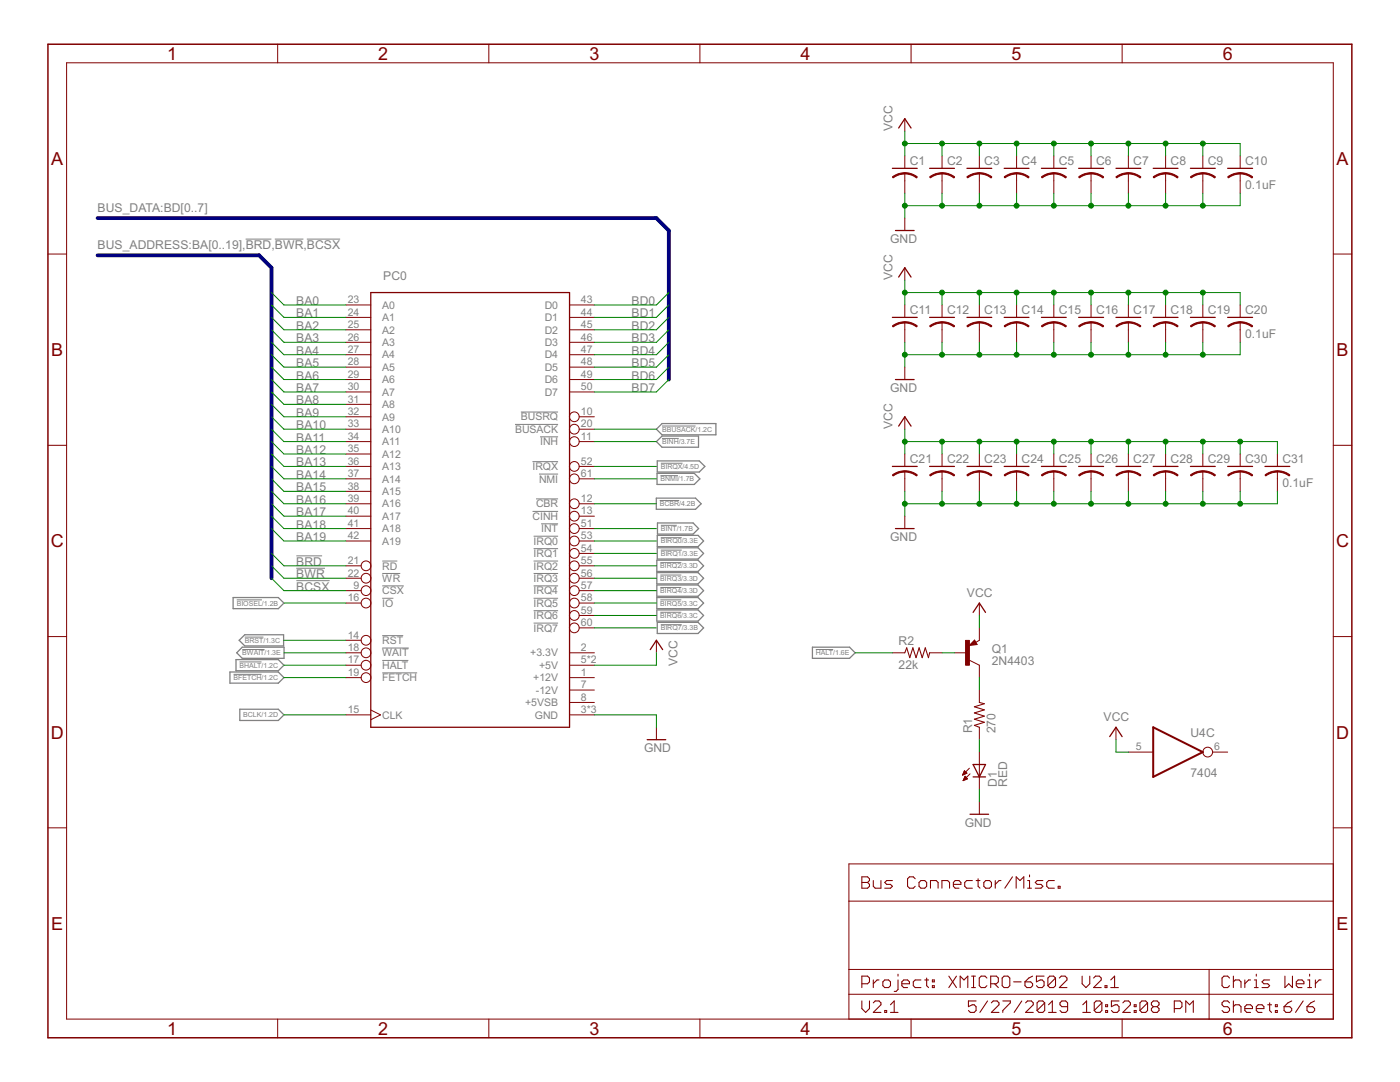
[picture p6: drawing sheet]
<svg xmlns="http://www.w3.org/2000/svg" width="279mm" height="216mm" viewBox="0 0 279 216" stroke-linecap="round" stroke-linejoin="round" font-family="sans-serif">
<g fill="none" stroke="#808080" stroke-width=".2">
<path d="M49 47.7h5.2M54.8 47.7h5.8M61.2 47.7h6.7M102.8 84.7h8.6M103.9 82.2h7.5M106.3 92.1h5.1M107 99.5h4.4M107.6 94.6h3.8M107.8 87.2h3.6M131.7 99.9h3.9M131.8 94.9h3.5M131.9 92.4h4.3"/>
<path d="M132.1 85h6.7M132.1 87.5h3.4M47.2 119.7h5.1M59.1 115.9h6.7M59.1 110.9h5.2M59.1 113.4h5.8M76.3 119.4h2.2M76.3 114.4h3.6M76.3 116.9h4.3M76.3 112h3M106.3 102h5.1M106.5 119.4h4.9"/>
<path d="M106.5 114.4h4.9M106.5 116.9h4.9M106.5 112h4.9M106.5 109.5h4.9M106.5 107h4.9M108 104.5h3.4M131.8 112.3h4.2M131.8 114.7h4.2M131.8 117.2h4.2M131.8 119.7h4.2M131.9 107.3h4.2M131.9 109.8h4.2"/>
<path d="M131.9 104.8h3.2M46.6 134.6h5.6M47.8 132.1h4.4M48.3 129.6h4.5M48.9 127.1h3.7M76.3 134.3h6.9M76.3 131.8h5.2M76.3 129.3h5.3M76.3 126.8h4.2M106.5 124.3h4.9M106.5 121.9h4.9M131.8 122.2h4.2"/>
<path d="M131.9 124.7h4.2M162.8 129.6h3.5"/>
</g>
<g fill="none" stroke="#808080" stroke-width=".25">
<path d="M131 99.4h7.8l1.1 1.1-1.1 1.1h-7.8zM131 85.6l1.1-1.1h10.8v2.3h-10.8zM131 88.1l1.1-1.1h7.3v2.2h-7.3zM131.1 94.4h7.5l1.1 1.1-1.1 1.2h-7.5zM131.2 92h8.4l1.1 1.1-1.1 1.1h-8.4zM46.5 119.2h9l1.2 1.1-1.2 1.2h-9zM131.1 111.8h8.2l1.1 1.1-1.1 1.1h-8.2zM131.1 114.3h8.2l1.1 1.1-1.1 1.1h-8.2zM131.1 116.7h8.2l1.1 1.2-1.1 1.1h-8.2zM131.1 119.2h8.2l1.1 1.1-1.1 1.2h-8.2zM131.2 106.8h8.1l1.1 1.1-1.1 1.2h-8.1zM131.2 109.3h8.1l1.1 1.1-1.1 1.1h-8.1z"/>
<path d="M131.2 104.4h7.1l1.1 1.1-1.1 1.1h-7.1zM45.9 134.1h9.6l1.2 1.1-1.2 1.1h-9.6zM47.1 131.6h8.4l1.2 1.1-1.2 1.1h-8.4zM47.7 127.8l1.2-1.1h7.7v2.2h-7.7zM48.3 129.1h8.4v2.3h-8.4l-1.1-1.1zM131.1 121.7h8.2l1.1 1.1-1.1 1.1h-8.2zM131.2 124.2h8.1l1.1 1.1-1.1 1.1h-8.1zM162.1 129.1h7.4l1.2 1.2-1.2 1.1h-7.4zM47.9 141.5h7.6l1.2 1.1-1.2 1.2h-7.6z"/>
</g>
<path d="M9.6 8.8h260.2v198.3h-260.2z" fill="none" stroke="#800000" stroke-width=".3"/>
<g fill="none" stroke="#800000" stroke-width=".2">
<path d="M13.3 12.5h252.8v190.8h-252.8zM55.4 8.8v3.7M97.6 8.8v3.7M139.7 8.8v3.7M181.8 8.8v3.7M223.9 8.8v3.7M180.6 23.7v2.5M180.6 31.1v2.5M180.6 34.6v4M188 31.1v2.5M188 34.6v4M195.5 31.1v2.5"/>
<path d="M195.5 34.6v4M202.9 31.1v2.5M202.9 34.6v4M210.3 31.1v2.5M210.3 34.6v4M217.7 31.1v2.5M217.7 34.6v4M225.2 31.1v2.5M225.2 34.6v4M232.6 31.1v2.5M232.6 34.6v4M240.1 31.1v2.5"/>
<path d="M240.1 34.6v4M247.5 31.1v2.5M247.5 34.6v4M9.6 50.7h3.7M180.6 43.5v2.5M180.6 53.4v2.5M266.1 50.7h3.7M69 60.9h5M69 63.3h5M69 65.8h5M69 68.3h5M69 70.8h5"/>
<path d="M69 73.3h5M69 75.7h5M69 78.2h5M113.7 60.9h4.9M113.7 63.3h4.9M113.7 65.8h4.9M113.7 68.3h4.9M113.7 70.8h4.9M113.7 73.3h4.9M113.7 75.7h4.9M113.7 78.2h4.9M180.6 60.9v2.4"/>
<path d="M180.6 64.3v4M180.6 73.3v2.4M188 60.9v2.4M188 64.3v4M195.5 60.9v2.4M195.5 64.3v4M202.9 60.9v2.4M202.9 64.3v4M210.3 60.9v2.4M210.3 64.3v4M217.7 60.9v2.4M217.7 64.3v4"/>
<path d="M225.2 60.9v2.4M225.2 64.3v4M232.6 60.9v2.4M232.6 64.3v4M240.1 60.9v2.4M240.1 64.3v4M247.5 60.9v2.4M247.5 64.3v4M9.6 88.9h3.7M69 80.7h5M69 83.2h5M69 85.6h5"/>
<path d="M69 88.1h5M69 90.6h5M69 93.1h5M69 95.5h5M69 98h5M115.6 83.2h3M115.6 85.6h3M115.6 88.1h3M115.6 93.1h3M115.6 95.5h3M180.6 83.2v2.4M180.6 90.6v2.5"/>
<path d="M180.6 94.1v3.9M188 90.6v2.5M188 94.1v3.9M195.5 90.6v2.5M195.5 94.1v3.9M202.9 90.6v2.5M202.9 94.1v3.9M210.3 90.6v2.5M210.3 94.1v3.9M217.7 90.6v2.5M217.7 94.1v3.9M225.2 90.6v2.5"/>
<path d="M225.2 94.1v3.9M232.6 90.6v2.5M232.6 94.1v3.9M240.1 90.6v2.5M240.1 94.1v3.9M247.5 90.6v2.5M247.5 94.1v3.9M254.9 90.6v2.5M254.9 94.1v3.9M266.1 88.9h3.7M69 105.5h5M69 115.4h3.1"/>
<path d="M69 117.9h3.1M69 112.9h3.1M69 107.9h5M69 103h5M69 100.5h5M115.6 105.5h3M115.6 115.4h3M115.6 117.9h3M115.6 112.9h3M115.6 110.4h3M115.6 107.9h3M115.6 103h3"/>
<path d="M115.6 100.5h3M180.6 103v2.5M9.6 127h3.7M69 135.2h3.1M69 132.7h3.1M69 120.3h3.1M69 130.3h3.1M69 127.8h3.1M113.7 135.2h4.9M113.7 137.7h4.9M113.7 132.7h4.9M113.7 130.3h4.9"/>
<path d="M115.6 120.3h3M115.6 125.3h3M115.6 122.8h3M131 127.8v2.5M178.1 130.3h2.5M185.5 130.3h2.5M190.5 130.3h2.5M193.5 131.7l2 1v2.5M194.5 127.7l.5 .9-1.5 .2zM195.5 120.3v2.5M195.5 125.3v2.5l-.8 .4M195.5 137.7v2.5"/>
<path d="M266.1 127h3.7M69 142.6h5M74 141.7l1.9 .9-1.9 1M113.7 142.6h4.9M113.7 140.2h4.9M131 145.1v2.5M192.1 154.6h.2M192.2 154.5h.4M192.2 154.3h.7M192.2 155.7h.1M192.3 154.2h.6M192.3 155.6h.3"/>
<path d="M192.3 154.1h.5M192.3 155.5h.6M192.4 154h.3M192.4 155.4h.7M192.4 153.9h.2M192.4 155.3h.6M192.5 153.8l.5 .5-.9 .4zM192.5 155.2h.3M192.5 155h.2M192.6 154.9l-.4 .9M192.6 154.9l.5 .5-.9 .4M192.6 154.9h.1"/>
<path d="M193.5 153.3l-1.4 1.4M193.6 154.4l-1.4 1.4M195.5 145.1v2.5M195.5 150.1v7.4M195.5 160v2.5M222.7 145.1v2.5M225.2 150.1h4.9M242 150.1h3M9.6 165.2h3.7M169.4 179.8h96.7M266.1 165.2h3.7M266.1 172.4h-96.7v30.9"/>
<path d="M169.4 193.4h96.7M169.4 198.4h96.7M241.3 193.4v9.9M55.4 203.3v3.8M97.6 203.3v3.8M139.7 203.3v3.8M181.8 203.3v3.8M223.9 203.3v3.8"/>
<circle cx="114.6" cy="88.1" r=".97"/>
<circle cx="114.6" cy="93.1" r=".97"/>
<circle cx="114.6" cy="95.5" r=".97"/>
<circle cx="114.6" cy="83.2" r=".97"/>
<circle cx="114.6" cy="85.6" r=".97"/>
<circle cx="73" cy="115.4" r=".97"/>
<circle cx="73" cy="112.9" r=".97"/>
<circle cx="73" cy="117.9" r=".97"/>
<circle cx="114.6" cy="110.4" r=".97"/>
<circle cx="114.6" cy="105.5" r=".97"/>
<circle cx="114.6" cy="112.9" r=".97"/>
<circle cx="114.6" cy="117.9" r=".97"/>
<circle cx="114.6" cy="103" r=".97"/>
<circle cx="114.6" cy="108" r=".97"/>
<circle cx="114.6" cy="115.4" r=".97"/>
<circle cx="114.6" cy="100.5" r=".97"/>
<circle cx="73" cy="120.3" r=".97"/>
<circle cx="73" cy="127.8" r=".97"/>
<circle cx="73" cy="130.3" r=".97"/>
<circle cx="73" cy="135.2" r=".97"/>
<circle cx="73" cy="132.7" r=".97"/>
<circle cx="114.6" cy="122.8" r=".97"/>
<circle cx="114.6" cy="125.3" r=".97"/>
<circle cx="114.6" cy="120.3" r=".97"/>
<circle cx="241" cy="150.1" r=".97"/>
</g>
<g fill="none" stroke="#800000" stroke-width=".21">
<path d="M180.6 130.3l.4-1 .6 1.9 .6-1.9 .6 1.9 .6-1.9 .6 1.9 .7-1.9 .6 1.9 .2-.9M195.5 140.2l.9 .2-1.9 .6 1.9 .6-1.9 .7 1.9 .6-1.9 .6 1.9 .6-1.9 .6 1 .4M172 175h1.1l.4 .3v.4l-.4 .4 .4 .4v.3l-.4 .4h-1.1zM172 176.1h1.1M174.3 175.7v1.1l.4 .4h1.1v-1.5M178.1 175.7h-1.1l-.4 .4 .4 .4h.7l.4 .3-.4 .4h-1.1M182.6 175.3l-.3-.3h-.8l-.4 .3v1.5l.4 .4h.8l.3-.4M183.4 176.1l.4-.4h.8l.3 .4v.7l-.3 .4h-.8l-.4-.4zM185.7 177.2v-1.5h1.1l.4 .4v1.1M188 177.2v-1.5h1.1l.4 .4v1.1M190.3 176.5h1.5v-.4l-.4-.4h-.8l-.3 .4v.7l.3 .4h.8M194.1 175.7h-1.2l-.4 .4v.7l.4 .4h1.2"/>
<path d="M194.8 175.7h.8M195.2 175.3v1.5l.4 .4M196.3 176.1l.4-.4h.8l.4 .4v.7l-.4 .4h-.8l-.4-.4zM198.6 175.7v1.5M199.8 175.7h-.4l-.8 .8M202.1 175l-1.6 2.2M202.8 177.2v-2.2l.8 .7 .7-.7v2.2M205.1 177.2h.7M205.1 175.7h.4v1.5M205.5 174.6v.4M208.1 175.7h-1.1l-.4 .4 .4 .4h.8l.3 .3-.3 .4h-1.2M210.4 175.7h-1.1l-.4 .4v.7l.4 .4h1.1"/>
<path d="M211.2 176.8h.4v.4h-.4zM172 196.3h1.1l.4-.4v-.7l-.4-.4h-1.1v2.3M172 199.7v1.6l.8 .7 .7-.7v-1.6M174.3 195.5v1.6M175.4 195.5h-.4l-.7 .8M176.6 195.5h.7l.4 .4v.8l-.4 .4h-.7l-.4-.4v-.8zM179.2 195.5v1.9l-.4 .4h-.3M179.2 194.4v.4M180 196.3h1.5v-.4l-.4-.4h-.7l-.4 .4v.8l.4 .4h.7M183.8 195.5h-1.2l-.3 .4v.8l.3 .4h1.2M184.6 195.5h.7M184.9 195.2v1.5l.4 .4"/>
<path d="M186.1 195.5h.4v.4h-.4zM186.1 196.7h.4v.4h-.4zM189.4 194.8l1.5 2.3M190.9 194.8l-1.5 2.3M191.6 197.1v-2.3l.8 .7 .7-.7v2.3M193.9 194.8h.8M193.9 197.1h.8M194.3 194.8v2.3M194.8 199.7h-1.5v1.2l.7-.4h.4l.4 .4v.7l-.4 .4h-.7l-.4-.4M197 195.2l-.4-.4h-.8l-.4 .4v1.5l.4 .4h.8l.4-.4M197.1 199.7l-1.5 2.3M197.7 196.3h1.2l.3-.4v-.7l-.3-.4h-1.2v2.3"/>
<path d="M198.5 196.3l.7 .8M200.1 199.7h1.5v.4l-1.5 1.5v.4M200.4 194.8h.7l.4 .4v1.5l-.4 .4h-.7l-.4-.4v-1.5zM202.3 195.9h1.5M203.9 199.7l-1.5 2.3M204.6 195.9h1.1l.4 .4v.4l-.4 .4h-.8l-.3-.4zM206.1 194.8l-.8 .4-.7 .7M208.4 194.8h-1.6v1.1l.8-.4h.4l.4 .4v.8l-.4 .4h-.8l-.4-.4M210.7 195.2l-.4-.4h-.8l-.4 .4v1.5M210.7 195.2v1.5l-.4 .4h-.8l-.4-.4M210.7 195.2l-1.6 1.5M211.4 195.2l.4-.4h.8l.3 .4v.3l-1.5 1.6h1.5"/>
<path d="M216 194.8v1.5l.7 .8 .8-.8v-1.5M218.2 195.2l.4-.4h.8l.4 .4v.3l-1.6 1.6h1.6M220.5 196.7h.4v.4h-.4zM221.7 197.1h1.5M221.7 195.5l.7-.7v2.3M223.3 199.7h-1.5v1.2l.8-.4h.3l.4 .4v.7l-.4 .4h-.7l-.4-.4M245.4 195.2l-.4-.4h-.7l-.4 .4v1.5l.4 .4h.7l.4-.4M246.1 195.9l.4-.4h.8l.4 .4v1.2M246.1 194.8v2.3M246.1 199.7v2.3M248.4 195.5v1.6M249.6 195.5h-.4l-.8 .8"/>
<path d="M250.3 195.5h.4v1.6M250.3 197.1h.8M250.7 194.4v.4M253.4 195.5h-1.2l-.3 .4 .3 .4h.8l.4 .4-.4 .4h-1.1M256.4 194.8v2.3l.8-.8 .7 .8v-2.3M257.8 199.7l-.8 .4-.7 .8M258.7 196.3h1.5v-.4l-.4-.4h-.7l-.4 .4v.8l.4 .4h.7M260.1 199.7l-1.5 2.3M261 195.5h.4v1.6M261 197.1h.7M261.4 194.4v.4M262.4 199.7l-.8 .4-.8 .8"/>
<path d="M262.5 195.5v1.6M263.7 195.5h-.4l-.8 .8M174.3 200.1l.4-.4h.7l.4 .4v.4l-1.5 1.5h1.5M176.6 201.6h.4v.4h-.4zM177.7 202h1.5M177.7 200.5l.8-.8v2.3M197.8 200.1l.4-.4h.8l.4 .4v.4l-1.6 1.5h1.6M204.7 200.1l.4-.4h.7l.4 .4v.4l-1.5 1.5h1.5M208.5 200.1v1.5l-.4 .4h-.8l-.3-.4M208.5 200.1l-.4-.4h-.8l-.3 .4v1.5M208.5 200.1l-1.5 1.5M209.3 202h1.5"/>
<path d="M209.3 200.5l.7-.8v2.3M213.1 200.9h-1.2l-.4-.4v-.4l.4-.4h.8l.4 .4v1.5l-.4 .4h-.8l-.4-.4M216.1 202h1.5M216.1 200.5l.8-.8v2.3M219.9 200.1v1.5l-.4 .4h-.7l-.4-.4M219.9 200.1l-.4-.4h-.7l-.4 .4v1.5M219.9 200.1l-1.5 1.5M220.7 201.6h.3v.4h-.3zM220.7 200.5h.3v.4h-.3zM224.1 200.1l.4-.4h.7l.4 .4v.4l-1.5 1.5h1.5M226.4 201.6h.3v.4h-.3zM226.4 200.5h.3v.4h-.3z"/>
<path d="M229 200.1v1.5l-.4 .4h-.7l-.4-.4M229 200.1l-.4-.4h-.7l-.4 .4v1.5M229 200.1l-1.5 1.5M230.2 200.9l-.4 .4v.3l.4 .4h.7l.4-.4v-.3l-.4-.4M230.2 200.9l-.4-.4v-.4l.4-.4h.7l.4 .4v.4l-.4 .4M230.2 200.9h.7M234.4 201.3h1.1l.4-.4v-.8l-.4-.4h-1.1v2.3M236.6 202v-2.3l.8 .8 .7-.8v2.3M245.4 200.1l-.4-.4h-.7l-.4 .4v.4l.4 .4h.7l.4 .4v.3l-.4 .4h-.7l-.4-.4M246.1 200.9l.4-.4h.8l.4 .4v1.1M248.4 201.3h1.6v-.4l-.4-.4h-.8l-.4 .4v.7l.4 .4h.8M250.7 201.3h1.5v-.4l-.3-.4h-.8l-.4 .4v.7l.4 .4h.8"/>
<path d="M253 200.5h.8M253.4 200.1v1.5l.4 .4M254.5 201.6h.4v.4h-.4zM254.5 200.5h.4v.4h-.4zM256.3 200.9h1.1l.4 .4v.3l-.4 .4h-.8l-.3-.4zM260.8 200.9h1.2l.4 .4v.3l-.4 .4h-.8l-.4-.4z"/>
</g>
<g fill="none" stroke="#800000" stroke-width=".25">
<path d="M178.1 33.6h4.9M179.3 25.5l1.3-1.8 1.2 1.8M185.5 33.6h5M193 33.6h4.9M200.4 33.6h5M207.8 33.6h5M215.3 33.6h4.9M222.7 33.6h5M230.1 33.6h5M237.6 33.6h4.9M245 33.6h5M74 58.4h39.7v86.7h-39.7z"/>
<path d="M178.7 46h3.7M179.3 55.3l1.3-1.9 1.2 1.9M178.1 63.3h4.9M178.7 75.7h3.7M185.5 63.3h5M193 63.3h4.9M200.4 63.3h5M207.8 63.3h5M215.3 63.3h4.9M222.7 63.3h5M230.1 63.3h5M237.6 63.3h4.9"/>
<path d="M245 63.3h5M178.1 93.1h4.9M179.3 85l1.3-1.8 1.2 1.8M185.5 93.1h5M193 93.1h4.9M200.4 93.1h5M207.8 93.1h5M215.3 93.1h4.9M222.7 93.1h5M230.1 93.1h5M237.6 93.1h4.9M245 93.1h5"/>
<path d="M252.5 93.1h4.9M178.7 105.5h3.7M129.8 129.6l1.2-1.8 1.2 1.8M194.2 122.2l1.3-1.9 1.2 1.9M194.5 128.4h-.4l.4-.3 .2 .4-1 .1 .8-.7 .3 .6M129.2 147.6h3.7M194.2 152.5h2.5l-1.2 2.5zM194.2 155h2.5M221.5 147l1.2-1.9 1.2 1.9M193.6 162.5h3.7"/>
</g>
<g fill="#800000" stroke="#800000" stroke-width=".2">
<path d="M247.5 64.2l1.3 .2 1.2 .6-.1 .2-.9-.5-1.5-.3z" fill-rule="evenodd"/>
<path d="M245 65l1.2-.6 1.3-.2v.3l-1 .1-1.3 .6z" fill-rule="evenodd"/>
<path d="M232.6 93.9l1.4 .2 1.1 .7-.1 .2-.9-.5-1.5-.3z" fill-rule="evenodd"/>
<path d="M230.1 94.8l1.2-.7 1.3-.2v.3l-1 .1-1.3 .7z" fill-rule="evenodd"/>
<path d="M225.2 93.9l1.3 .2 1.2 .7-.2 .2-.8-.5-1.5-.3z" fill-rule="evenodd"/>
<path d="M222.7 94.8l1.2-.7 1.3-.2v.3l-1 .1-1.3 .7z" fill-rule="evenodd"/>
<path d="M217.7 93.9l1.4 .2 1.2 .7-.2 .2-.9-.5-1.5-.3z" fill-rule="evenodd"/>
<path d="M215.3 94.8l1.1-.7 1.3-.2v.3l-.9 .1-1.4 .7z" fill-rule="evenodd"/>
<path d="M195.5 93.9l1.3 .2 1.2 .7-.2 .2-.9-.5-1.4-.3z" fill-rule="evenodd"/>
<path d="M193 94.8l1.1-.7 1.4-.2v.3l-1 .1-1.4 .7z" fill-rule="evenodd"/>
<path d="M188 93.9l1.3 .2 1.2 .7-.1 .2-.9-.5-1.5-.3z" fill-rule="evenodd"/>
<path d="M185.5 94.8l1.2-.7 1.3-.2v.3l-1 .1-1.3 .7z" fill-rule="evenodd"/>
<path d="M210.3 93.9l1.3 .2 1.2 .7-.1 .2-.9-.5-1.5-.3z" fill-rule="evenodd"/>
<path d="M207.8 94.8l1.2-.7 1.3-.2v.3l-1 .1-1.3 .7z" fill-rule="evenodd"/>
<path d="M202.9 93.9l1.3 .2 1.2 .7-.2 .2-.8-.5-1.5-.3z" fill-rule="evenodd"/>
<path d="M200.4 94.8l1.2-.7 1.3-.2v.3l-1 .1-1.3 .7z" fill-rule="evenodd"/>
<path d="M180.6 93.9l1.3 .2 1.2 .7-.2 .2-.8-.5-1.5-.3z" fill-rule="evenodd"/>
<path d="M178.1 94.8l1.2-.7 1.3-.2v.3l-1 .1-1.4 .7z" fill-rule="evenodd"/>
<path d="M254.9 93.9l1.4 .2 1.1 .7-.1 .2-.9-.5-1.5-.3z" fill-rule="evenodd"/>
<path d="M252.5 94.8l1.1-.7 1.3-.2v.3l-1 .1-1.3 .7z" fill-rule="evenodd"/>
<path d="M202.9 64.2l1.3 .2 1.2 .6-.2 .2-.8-.5-1.5-.3z" fill-rule="evenodd"/>
<path d="M200.4 65l1.2-.6 1.3-.2v.3l-1 .1-1.3 .6z" fill-rule="evenodd"/>
<path d="M195.5 64.2l1.3 .2 1.2 .6-.2 .2-.9-.5-1.4-.3z" fill-rule="evenodd"/>
<path d="M193 65l1.1-.6 1.4-.2v.3l-1 .1-1.4 .6z" fill-rule="evenodd"/>
<path d="M210.3 64.2l1.3 .2 1.2 .6-.1 .2-.9-.5-1.5-.3z" fill-rule="evenodd"/>
<path d="M207.8 65l1.2-.6 1.3-.2v.3l-1 .1-1.3 .6z" fill-rule="evenodd"/>
<path d="M217.7 64.2l1.4 .2 1.2 .6-.2 .2-.9-.5-1.5-.3z" fill-rule="evenodd"/>
<path d="M215.3 65l1.1-.6 1.3-.2v.3l-.9 .1-1.4 .6z" fill-rule="evenodd"/>
<path d="M232.6 64.2l1.4 .2 1.1 .6-.1 .2-.9-.5-1.5-.3z" fill-rule="evenodd"/>
<path d="M230.1 65l1.2-.6 1.3-.2v.3l-1 .1-1.3 .6z" fill-rule="evenodd"/>
<path d="M240.1 64.2l1.3 .2 1.2 .6-.2 .2-.9-.5-1.4-.3z" fill-rule="evenodd"/>
<path d="M237.6 65l1.1-.6 1.4-.2v.3l-1 .1-1.4 .6z" fill-rule="evenodd"/>
<path d="M225.2 64.2l1.3 .2 1.2 .6-.2 .2-.8-.5-1.5-.3z" fill-rule="evenodd"/>
<path d="M222.7 65l1.2-.6 1.3-.2v.3l-1 .1-1.3 .6z" fill-rule="evenodd"/>
<path d="M188 34.5l1.3 .2 1.2 .6-.1 .2-.9-.5-1.5-.3z" fill-rule="evenodd"/>
<path d="M185.5 35.3l1.2-.6 1.3-.2v.2l-1 .1-1.3 .7z" fill-rule="evenodd"/>
<path d="M188 64.2l1.3 .2 1.2 .6-.1 .2-.9-.5-1.5-.3z" fill-rule="evenodd"/>
<path d="M185.5 65l1.2-.6 1.3-.2v.3l-1 .1-1.3 .6z" fill-rule="evenodd"/>
<path d="M195.5 34.5l1.3 .2 1.2 .6-.2 .2-.9-.5-1.4-.3z" fill-rule="evenodd"/>
<path d="M193 35.3l1.1-.6 1.4-.2v.2l-1 .1-1.4 .7z" fill-rule="evenodd"/>
<path d="M202.9 34.5l1.3 .2 1.2 .6-.2 .2-.8-.5-1.5-.3z" fill-rule="evenodd"/>
<path d="M200.4 35.3l1.2-.6 1.3-.2v.2l-1 .1-1.3 .7z" fill-rule="evenodd"/>
<path d="M217.7 34.5l1.4 .2 1.2 .6-.2 .2-.9-.5-1.5-.3z" fill-rule="evenodd"/>
<path d="M215.3 35.3l1.1-.6 1.3-.2v.2l-.9 .1-1.4 .7z" fill-rule="evenodd"/>
<path d="M225.2 34.5l1.3 .2 1.2 .6-.2 .2-.8-.5-1.5-.3z" fill-rule="evenodd"/>
<path d="M222.7 35.3l1.2-.6 1.3-.2v.2l-1 .1-1.3 .7z" fill-rule="evenodd"/>
<path d="M240.1 34.5l1.3 .2 1.2 .6-.2 .2-.9-.5-1.4-.3z" fill-rule="evenodd"/>
<path d="M237.6 35.3l1.1-.6 1.4-.2v.2l-1 .1-1.4 .7z" fill-rule="evenodd"/>
<path d="M210.3 34.5l1.3 .2 1.2 .6-.1 .2-.9-.5-1.5-.3z" fill-rule="evenodd"/>
<path d="M207.8 35.3l1.2-.6 1.3-.2v.2l-1 .1-1.3 .7z" fill-rule="evenodd"/>
<path d="M232.6 34.5l1.4 .2 1.1 .6-.1 .2-.9-.5-1.5-.3z" fill-rule="evenodd"/>
<path d="M230.1 35.3l1.2-.6 1.3-.2v.2l-1 .1-1.3 .7z" fill-rule="evenodd"/>
<path d="M247.5 34.5l1.3 .2 1.2 .6-.1 .2-.9-.5-1.5-.3z" fill-rule="evenodd"/>
<path d="M245 35.3l1.2-.6 1.3-.2v.2l-1 .1-1.3 .7z" fill-rule="evenodd"/>
<path d="M180.6 34.5l1.3 .2 1.2 .6-.2 .2-.8-.5-1.5-.3z" fill-rule="evenodd"/>
<path d="M178.1 35.3l1.2-.6 1.3-.2v.2l-1 .1-1.4 .7z" fill-rule="evenodd"/>
<path d="M180.6 64.2l1.3 .2 1.2 .6-.2 .2-.8-.5-1.5-.3z" fill-rule="evenodd"/>
<path d="M178.1 65l1.2-.6 1.3-.2v.3l-1 .1-1.4 .6z" fill-rule="evenodd"/>
<path d="M240.1 93.9l1.3 .2 1.2 .7-.2 .2-.9-.5-1.4-.3z" fill-rule="evenodd"/>
<path d="M237.6 94.8l1.1-.7 1.4-.2v.3l-1 .1-1.4 .7z" fill-rule="evenodd"/>
<path d="M247.5 93.9l1.3 .2 1.2 .7-.1 .2-.9-.5-1.5-.3z" fill-rule="evenodd"/>
<path d="M245 94.8l1.2-.7 1.3-.2v.3l-1 .1-1.3 .7z" fill-rule="evenodd"/>
</g>
<path d="M192.7 127.8h.8v4.9h-.8z" fill="#800000" stroke="#800000" stroke-width=".2"/>
<path d="M230.1 145.1l10 5-10 4.9z" fill="none" stroke="#800000" stroke-width=".4"/>
<path d="M19.5 43.5h111.5l2.5 2.5v29.7M19.5 50.9h32.2l2.5 2.5v62" fill="none" stroke="#000080" stroke-width=".76"/>
<g fill="none" stroke="#008000" stroke-width=".2">
<path d="M180.6 26.2v4.9M180.6 38.6v4.9M180.6 28.6h66.9v2.5M188 28.6v2.5M188 38.6v2.4M195.5 28.6v2.5M195.5 38.6v2.4M202.9 28.6v2.5M202.9 38.6v2.4M210.3 28.6v2.5M210.3 38.6v2.4M217.7 28.6v2.5"/>
<path d="M217.7 38.6v2.4M225.2 28.6v2.5M225.2 38.6v2.4M232.6 28.6v2.5M232.6 38.6v2.4M240.1 28.6v2.5M240.1 38.6v2.4M247.5 38.6v2.4h-66.9M54.2 58.4l2.5 2.5h12.3M133.5 58.4l-2.5 2.5h-12.4M180.6 55.9v5M180.6 58.4h66.9v2.5"/>
<path d="M188 58.4v2.5M195.5 58.4v2.5M202.9 58.4v2.5M210.3 58.4v2.5M217.7 58.4v2.5M225.2 58.4v2.5M232.6 58.4v2.5M240.1 58.4v2.5M54.2 75.7l2.5 2.5h12.3M54.2 73.3l2.5 2.4h12.3M54.2 70.8l2.5 2.5h12.3M54.2 68.3l2.5 2.5h12.3"/>
<path d="M54.2 65.8l2.5 2.5h12.3M54.2 63.3l2.5 2.5h12.3M54.2 60.9l2.5 2.4h12.3M54.2 78.2l2.5 2.5h12.3M133.5 75.7l-2.5 2.5h-12.4M133.5 73.3l-2.5 2.4h-12.4M133.5 70.8l-2.5 2.5h-12.4M133.5 68.3l-2.5 2.5h-12.4M133.5 65.8l-2.5 2.5h-12.4M133.5 63.3l-2.5 2.5h-12.4M133.5 60.9l-2.5 2.4h-12.4M180.6 68.3v5"/>
<path d="M188 68.3v2.5M195.5 68.3v2.5M202.9 68.3v2.5M210.3 68.3v2.5M217.7 68.3v2.5M225.2 68.3v2.5M232.6 68.3v2.5M240.1 68.3v2.5M247.5 68.3v2.5h-66.9M54.2 85.6l2.5 2.5h12.3M54.2 98l2.5 2.5h12.3M54.2 93.1l2.5 2.4h12.3"/>
<path d="M54.2 83.2l2.5 2.4h12.3M54.2 90.6l2.5 2.5h12.3M54.2 80.7l2.5 2.5h12.3M54.2 88.1l2.5 2.5h12.3M54.2 95.5l2.5 2.5h12.3M118.6 88.1h12.4M118.6 95.5h12.4M118.6 85.6h12.4M118.6 93.1h12.4M180.6 85.6v5M180.6 98v5M180.6 88.1h74.3v2.5"/>
<path d="M188 88.1v2.5M188 98v2.5M195.5 88.1v2.5M195.5 98v2.5M202.9 88.1v2.5M202.9 98v2.5M210.3 88.1v2.5M210.3 98v2.5M217.7 88.1v2.5M217.7 98v2.5M225.2 88.1v2.5M225.2 98v2.5"/>
<path d="M232.6 88.1v2.5M232.6 98v2.5M240.1 88.1v2.5M240.1 98v2.5M247.5 88.1v2.5M247.5 98v2.5M254.9 98v2.5h-74.3M54.2 105.5l2.5 2.4h12.3M54.2 110.4l2.5 2.5h12.3M54.2 112.9l2.5 2.5h12.3M54.2 115.4l2.5 2.5h12.3M54.2 103l2.5 2.5h12.3"/>
<path d="M54.2 100.5l2.5 2.5h12.3M118.6 100.5h12.4M118.6 107.9h12.4M118.6 110.4h12.4M118.6 112.9h12.4M118.6 115.4h12.4M118.6 117.9h12.4M118.6 105.5h12.4M56.7 132.7h12.3M56.7 127.8h12.3M56.7 120.3h12.3M56.7 135.2h12.3"/>
<path d="M56.7 130.3h12.3M118.6 120.3h12.4M118.6 122.8h12.4M118.6 125.3h12.4M131 130.3v2.4h-12.4M170.7 130.3h7.4M188 130.3h2.5M195.5 122.8v2.5M195.5 135.2v2.5M56.7 142.6h12.3M118.6 142.6h12.4v2.5M195.5 147.6v2.5"/>
<path d="M195.5 157.5v2.5M222.7 147.6v2.5h2.5"/>
</g>
<g fill="#008000" stroke="#008000" stroke-width=".2">
<circle cx="180.6" cy="28.6" r=".49"/>
<circle cx="188" cy="28.6" r=".49"/>
<circle cx="195.5" cy="28.6" r=".49"/>
<circle cx="202.9" cy="28.6" r=".49"/>
<circle cx="210.3" cy="28.6" r=".49"/>
<circle cx="217.7" cy="28.6" r=".49"/>
<circle cx="225.2" cy="28.6" r=".49"/>
<circle cx="232.6" cy="28.6" r=".49"/>
<circle cx="240.1" cy="28.6" r=".49"/>
<circle cx="180.6" cy="58.4" r=".49"/>
<circle cx="188" cy="58.4" r=".49"/>
<circle cx="195.5" cy="58.4" r=".49"/>
<circle cx="202.9" cy="58.4" r=".49"/>
<circle cx="210.3" cy="58.4" r=".49"/>
<circle cx="217.7" cy="58.4" r=".49"/>
<circle cx="225.2" cy="58.4" r=".49"/>
<circle cx="232.6" cy="58.4" r=".49"/>
<circle cx="240.1" cy="58.4" r=".49"/>
<circle cx="180.6" cy="88.1" r=".49"/>
<circle cx="188" cy="88.1" r=".49"/>
<circle cx="195.5" cy="88.1" r=".49"/>
<circle cx="202.9" cy="88.1" r=".49"/>
<circle cx="210.3" cy="88.1" r=".49"/>
<circle cx="217.7" cy="88.1" r=".49"/>
<circle cx="225.2" cy="88.1" r=".49"/>
<circle cx="232.6" cy="88.1" r=".49"/>
<circle cx="240.1" cy="88.1" r=".49"/>
<circle cx="247.5" cy="88.1" r=".49"/>
<circle cx="180.6" cy="41" r=".49"/>
<circle cx="240.1" cy="41" r=".49"/>
<circle cx="232.6" cy="41" r=".49"/>
<circle cx="225.2" cy="41" r=".49"/>
<circle cx="217.7" cy="41" r=".49"/>
<circle cx="210.3" cy="41" r=".49"/>
<circle cx="202.9" cy="41" r=".49"/>
<circle cx="195.5" cy="41" r=".49"/>
<circle cx="188" cy="41" r=".49"/>
<circle cx="180.6" cy="70.8" r=".49"/>
<circle cx="240.1" cy="70.8" r=".49"/>
<circle cx="232.6" cy="70.8" r=".49"/>
<circle cx="225.2" cy="70.8" r=".49"/>
<circle cx="217.7" cy="70.8" r=".49"/>
<circle cx="210.3" cy="70.8" r=".49"/>
<circle cx="202.9" cy="70.8" r=".49"/>
<circle cx="195.5" cy="70.8" r=".49"/>
<circle cx="188" cy="70.8" r=".49"/>
<circle cx="180.6" cy="100.5" r=".49"/>
<circle cx="240.1" cy="100.5" r=".49"/>
<circle cx="232.6" cy="100.5" r=".49"/>
<circle cx="225.2" cy="100.5" r=".49"/>
<circle cx="217.7" cy="100.5" r=".49"/>
<circle cx="210.3" cy="100.5" r=".49"/>
<circle cx="202.9" cy="100.5" r=".49"/>
<circle cx="195.5" cy="100.5" r=".49"/>
<circle cx="188" cy="100.5" r=".49"/>
<circle cx="247.5" cy="100.5" r=".49"/>
</g>
<g font-size="4" fill="#800000">
<text x="33.4" y="11.9">1</text>
<text x="75.5" y="11.9">2</text>
<text x="117.6" y="11.9">3</text>
<text x="159.8" y="11.9">4</text>
<text x="201.9" y="11.9">5</text>
<text x="244" y="11.9">6</text>
<text x="10.2" y="32.9">A</text>
<text x="266.8" y="32.9">A</text>
<text x="10.2" y="71.1">B</text>
<text x="266.8" y="71.1">B</text>
<text x="10.1" y="109.2">C</text>
<text x="266.6" y="109.2">C</text>
<text x="10.1" y="147.4">D</text>
<text x="266.6" y="147.4">D</text>
<text x="10.2" y="185.5">E</text>
<text x="266.8" y="185.5">E</text>
<text x="33.4" y="206.5">1</text>
<text x="75.5" y="206.5">2</text>
<text x="117.6" y="206.5">3</text>
<text x="159.8" y="206.5">4</text>
<text x="201.9" y="206.5">5</text>
<text x="244" y="206.5">6</text>
</g>
<g font-size="2.7" fill="#808080">
<text x="178.1" y="26.2" transform="rotate(-90 178.1 26.2)">VCC</text>
<text x="181.6" y="33">C1</text>
<text x="189" y="33">C2</text>
<text x="196.4" y="33">C3</text>
<text x="203.9" y="33">C4</text>
<text x="211.3" y="33">C5</text>
<text x="218.7" y="33">C6</text>
<text x="226.2" y="33">C7</text>
<text x="233.6" y="33">C8</text>
<text x="241" y="33">C9</text>
<text x="248.5" y="33">C10</text>
<text x="248.5" y="37.7">0.1uF</text>
<text x="19.5" y="42.3">BUS_DATA:BD[0..7]</text>
<text x="19.5" y="49.7">BUS_ADDRESS:BA[0..19],BRD,BWR,BCSX</text>
<text x="177.7" y="48.5">GND</text>
<text x="76.5" y="55.9">PC0</text>
<text x="178.1" y="55.9" transform="rotate(-90 178.1 55.9)">VCC</text>
<text x="59.1" y="60.9">BA0</text>
<text x="59.1" y="65.8">BA2</text>
<text x="59.1" y="63.3">BA1</text>
<text x="126.1" y="65.8">BD2</text>
<text x="126.1" y="63.3">BD1</text>
<text x="126.1" y="60.9">BD0</text>
<text x="181.6" y="62.7">C11</text>
<text x="189" y="62.7">C12</text>
<text x="196.4" y="62.7">C13</text>
<text x="203.9" y="62.7">C14</text>
<text x="211.3" y="62.7">C15</text>
<text x="218.7" y="62.7">C16</text>
<text x="226.2" y="62.7">C17</text>
<text x="233.6" y="62.7">C18</text>
<text x="241" y="62.7">C19</text>
<text x="248.5" y="62.7">C20</text>
<text x="59.1" y="70.8">BA4</text>
<text x="59.1" y="68.3">BA3</text>
<text x="126.1" y="70.8">BD4</text>
<text x="126.1" y="68.3">BD3</text>
<text x="248.5" y="67.4">0.1uF</text>
<text x="59.1" y="75.7">BA6</text>
<text x="59.1" y="73.3">BA5</text>
<text x="126.1" y="75.7">BD6</text>
<text x="126.1" y="73.3">BD5</text>
<text x="59.1" y="78.2">BA7</text>
<text x="59.1" y="80.7">BA8</text>
<text x="59.1" y="83.2">BA9</text>
<text x="126.1" y="78.2">BD7</text>
<text x="177.7" y="78.2">GND</text>
<text x="59.1" y="85.6">BA10</text>
<text x="59.1" y="88.1">BA11</text>
<text x="178.1" y="85.6" transform="rotate(-90 178.1 85.6)">VCC</text>
<text x="59.1" y="90.6">BA12</text>
<text x="59.1" y="93.1">BA13</text>
<text x="59.1" y="95.6">BA14</text>
<text x="181.6" y="92.5">C21</text>
<text x="189" y="92.5">C22</text>
<text x="196.4" y="92.5">C23</text>
<text x="203.9" y="92.5">C24</text>
<text x="211.3" y="92.5">C25</text>
<text x="218.7" y="92.5">C26</text>
<text x="226.2" y="92.5">C27</text>
<text x="233.6" y="92.5">C28</text>
<text x="241" y="92.5">C29</text>
<text x="248.5" y="92.5">C30</text>
<text x="255.9" y="92.5">C31</text>
<text x="59.1" y="98">BA15</text>
<text x="59.1" y="100.5">BA16</text>
<text x="255.9" y="97.2">0.1uF</text>
<text x="59.1" y="103">BA17</text>
<text x="59.1" y="105.5">BA18</text>
<text x="59.1" y="107.9">BA19</text>
<text x="177.7" y="107.9">GND</text>
<text x="59.1" y="112.9">BRD</text>
<text x="59.1" y="117.9">BCSX</text>
<text x="59.1" y="115.4">BWR</text>
<text x="193" y="119.1">VCC</text>
<text x="179.3" y="128.8">R2</text>
<text x="197.9" y="130.2">Q1</text>
<text x="135.2" y="132.9" transform="rotate(-90 135.2 132.9)">VCC</text>
<text x="179.3" y="133.5">22k</text>
<text x="197.9" y="132.7">2N4403</text>
<text x="220.2" y="143.9">VCC</text>
<text x="194" y="146.4" transform="rotate(-90 194 146.4)">R1</text>
<text x="198.7" y="146.4" transform="rotate(-90 198.7 146.4)">270</text>
<text x="237.6" y="147">U4C</text>
<text x="128.5" y="150.1">GND</text>
<text x="237.6" y="155">7404</text>
<text x="198.9" y="157" transform="rotate(-90 198.9 157)">D1</text>
<text x="201" y="157" transform="rotate(-90 201 157)">RED</text>
<text x="192.5" y="164.9">GND</text>
</g>
<g font-size="2.3" fill="#808080">
<text x="69.4" y="60.5">23</text>
<text x="69.4" y="63">24</text>
<text x="69.4" y="65.5">25</text>
<text x="76.3" y="61.6">A0</text>
<text x="76.3" y="64.1">A1</text>
<text x="108.7" y="61.6">D0</text>
<text x="108.7" y="64.1">D1</text>
<text x="115.9" y="60.5">43</text>
<text x="115.9" y="63">44</text>
<text x="115.9" y="65.5">45</text>
<text x="69.4" y="67.9">26</text>
<text x="69.4" y="70.4">27</text>
<text x="76.3" y="66.6">A2</text>
<text x="76.3" y="69">A3</text>
<text x="76.3" y="71.5">A4</text>
<text x="108.7" y="66.6">D2</text>
<text x="108.7" y="69">D3</text>
<text x="108.7" y="71.5">D4</text>
<text x="115.9" y="67.9">46</text>
<text x="115.9" y="70.4">47</text>
<text x="69.4" y="72.9">28</text>
<text x="69.4" y="75.4">29</text>
<text x="69.4" y="77.9">30</text>
<text x="76.3" y="74">A5</text>
<text x="76.3" y="76.5">A6</text>
<text x="108.7" y="74">D5</text>
<text x="108.7" y="76.5">D6</text>
<text x="115.9" y="72.9">48</text>
<text x="115.9" y="75.4">49</text>
<text x="115.9" y="77.9">50</text>
<text x="69.4" y="80.3">31</text>
<text x="69.4" y="82.8">32</text>
<text x="76.3" y="79">A7</text>
<text x="76.3" y="81.4">A8</text>
<text x="76.3" y="83.9">A9</text>
<text x="103.9" y="83.9">BUSRQ</text>
<text x="108.7" y="78.9">D7</text>
<text x="115.9" y="82.8">10</text>
<text x="69.4" y="85.3">33</text>
<text x="69.4" y="87.8">34</text>
<text x="76.3" y="86.4">A10</text>
<text x="76.3" y="88.9">A11</text>
<text x="102.8" y="86.4">BUSACK</text>
<text x="107.8" y="88.9">INH</text>
<text x="115.9" y="87.8">11</text>
<text x="115.9" y="85.3">20</text>
<text x="69.4" y="90.3">35</text>
<text x="69.4" y="92.7">36</text>
<text x="69.4" y="95.2">37</text>
<text x="76.3" y="91.3">A12</text>
<text x="76.3" y="93.8">A13</text>
<text x="106.3" y="93.8">IRQX</text>
<text x="115.9" y="92.7">52</text>
<text x="115.9" y="95.2">61</text>
<text x="69.4" y="97.7">38</text>
<text x="69.4" y="100.2">39</text>
<text x="76.3" y="96.3">A14</text>
<text x="76.3" y="98.8">A15</text>
<text x="76.3" y="101.3">A16</text>
<text x="107" y="101.3">CBR</text>
<text x="107.6" y="96.3">NMI</text>
<text x="115.9" y="100.2">12</text>
<text x="69.4" y="105.1">41</text>
<text x="69.4" y="102.6">40</text>
<text x="69.4" y="107.6">42</text>
<text x="76.3" y="106.2">A18</text>
<text x="76.3" y="103.7">A17</text>
<text x="106.3" y="103.7">CINH</text>
<text x="108" y="106.2">INT</text>
<text x="115.9" y="105.1">51</text>
<text x="115.9" y="107.6">53</text>
<text x="115.9" y="102.6">13</text>
<text x="69.4" y="112.6">21</text>
<text x="76.3" y="113.6">RD</text>
<text x="76.3" y="108.7">A19</text>
<text x="106.5" y="113.6">IRQ2</text>
<text x="106.5" y="111.2">IRQ1</text>
<text x="106.5" y="108.7">IRQ0</text>
<text x="115.9" y="112.6">55</text>
<text x="115.9" y="110.1">54</text>
<text x="69.4" y="120">16</text>
<text x="69.4" y="115">22</text>
<text x="70.6" y="117.5">9</text>
<text x="76.3" y="116.1">WR</text>
<text x="76.3" y="118.6">CSX</text>
<text x="106.5" y="118.6">IRQ4</text>
<text x="106.5" y="116.1">IRQ3</text>
<text x="115.9" y="120">58</text>
<text x="115.9" y="117.5">57</text>
<text x="115.9" y="115">56</text>
<text x="76.3" y="121.1">IO</text>
<text x="106.5" y="123.6">IRQ6</text>
<text x="106.5" y="121.1">IRQ5</text>
<text x="115.9" y="124.9">60</text>
<text x="115.9" y="122.5">59</text>
<text x="69.4" y="129.9">18</text>
<text x="69.4" y="127.4">14</text>
<text x="76.3" y="131">WAIT</text>
<text x="76.3" y="128.5">RST</text>
<text x="105.8" y="131">+3.3V</text>
<text x="106.5" y="126">IRQ7</text>
<text x="115.9" y="129.9">2</text>
<text x="69.4" y="134.9">19</text>
<text x="69.4" y="132.4">17</text>
<text x="76.3" y="135.9">FETCH</text>
<text x="76.3" y="133.5">HALT</text>
<text x="106.4" y="135.9">+12V</text>
<text x="107.6" y="133.5">+5V</text>
<text x="115.9" y="134.9">1</text>
<text x="115.9" y="137.3">7</text>
<text x="115.9" y="132.4">5*2</text>
<text x="69.4" y="142.3">15</text>
<text x="76.3" y="143.4">CLK</text>
<text x="104.8" y="140.9">+5VSB</text>
<text x="106.7" y="143.4">GND</text>
<text x="107" y="138.4">-12V</text>
<text x="115.9" y="142.3">3*3</text>
<text x="115.9" y="139.8">8</text>
<text x="226.7" y="149.7">5</text>
<text x="242.3" y="149.7">6</text>
</g>
<g font-size="1.6" fill="#808080">
<text x="132.1" y="86.1">BBUSACK/1.2C</text>
<text x="132.1" y="88.6">BINH/3.7E</text>
<text x="131.9" y="93.6">BIRQX/4.5D</text>
<text x="131.7" y="101">BCBR/4.2B</text>
<text x="131.8" y="96.1">BNMI/1.7B</text>
<text x="131.9" y="106">BINT/1.7B</text>
<text x="131.8" y="113.4">BIRQ2/3.3D</text>
<text x="131.9" y="108.4">BIRQ0/3.3E</text>
<text x="131.9" y="110.9">BIRQ1/3.3E</text>
<text x="131.8" y="115.9">BIRQ3/3.3D</text>
<text x="131.8" y="118.4">BIRQ4/3.3D</text>
<text x="47.2" y="120.8">BIOSEL/1.2B</text>
<text x="131.8" y="120.8">BIRQ5/3.3C</text>
<text x="131.8" y="123.3">BIRQ6/3.3C</text>
<text x="131.9" y="125.8">BIRQ7/3.3B</text>
<text x="48.4" y="130.7">BWAIT/1.3E</text>
<text x="48.8" y="128.3">BRST/1.3C</text>
<text x="162.8" y="130.7">HALT/1.6E</text>
<text x="46.6" y="135.7">BFETCH/1.2C</text>
<text x="47.8" y="133.2">BHALT/1.2C</text>
<text x="48.5" y="143.1">BCLK/1.2D</text>
</g>
</svg>
